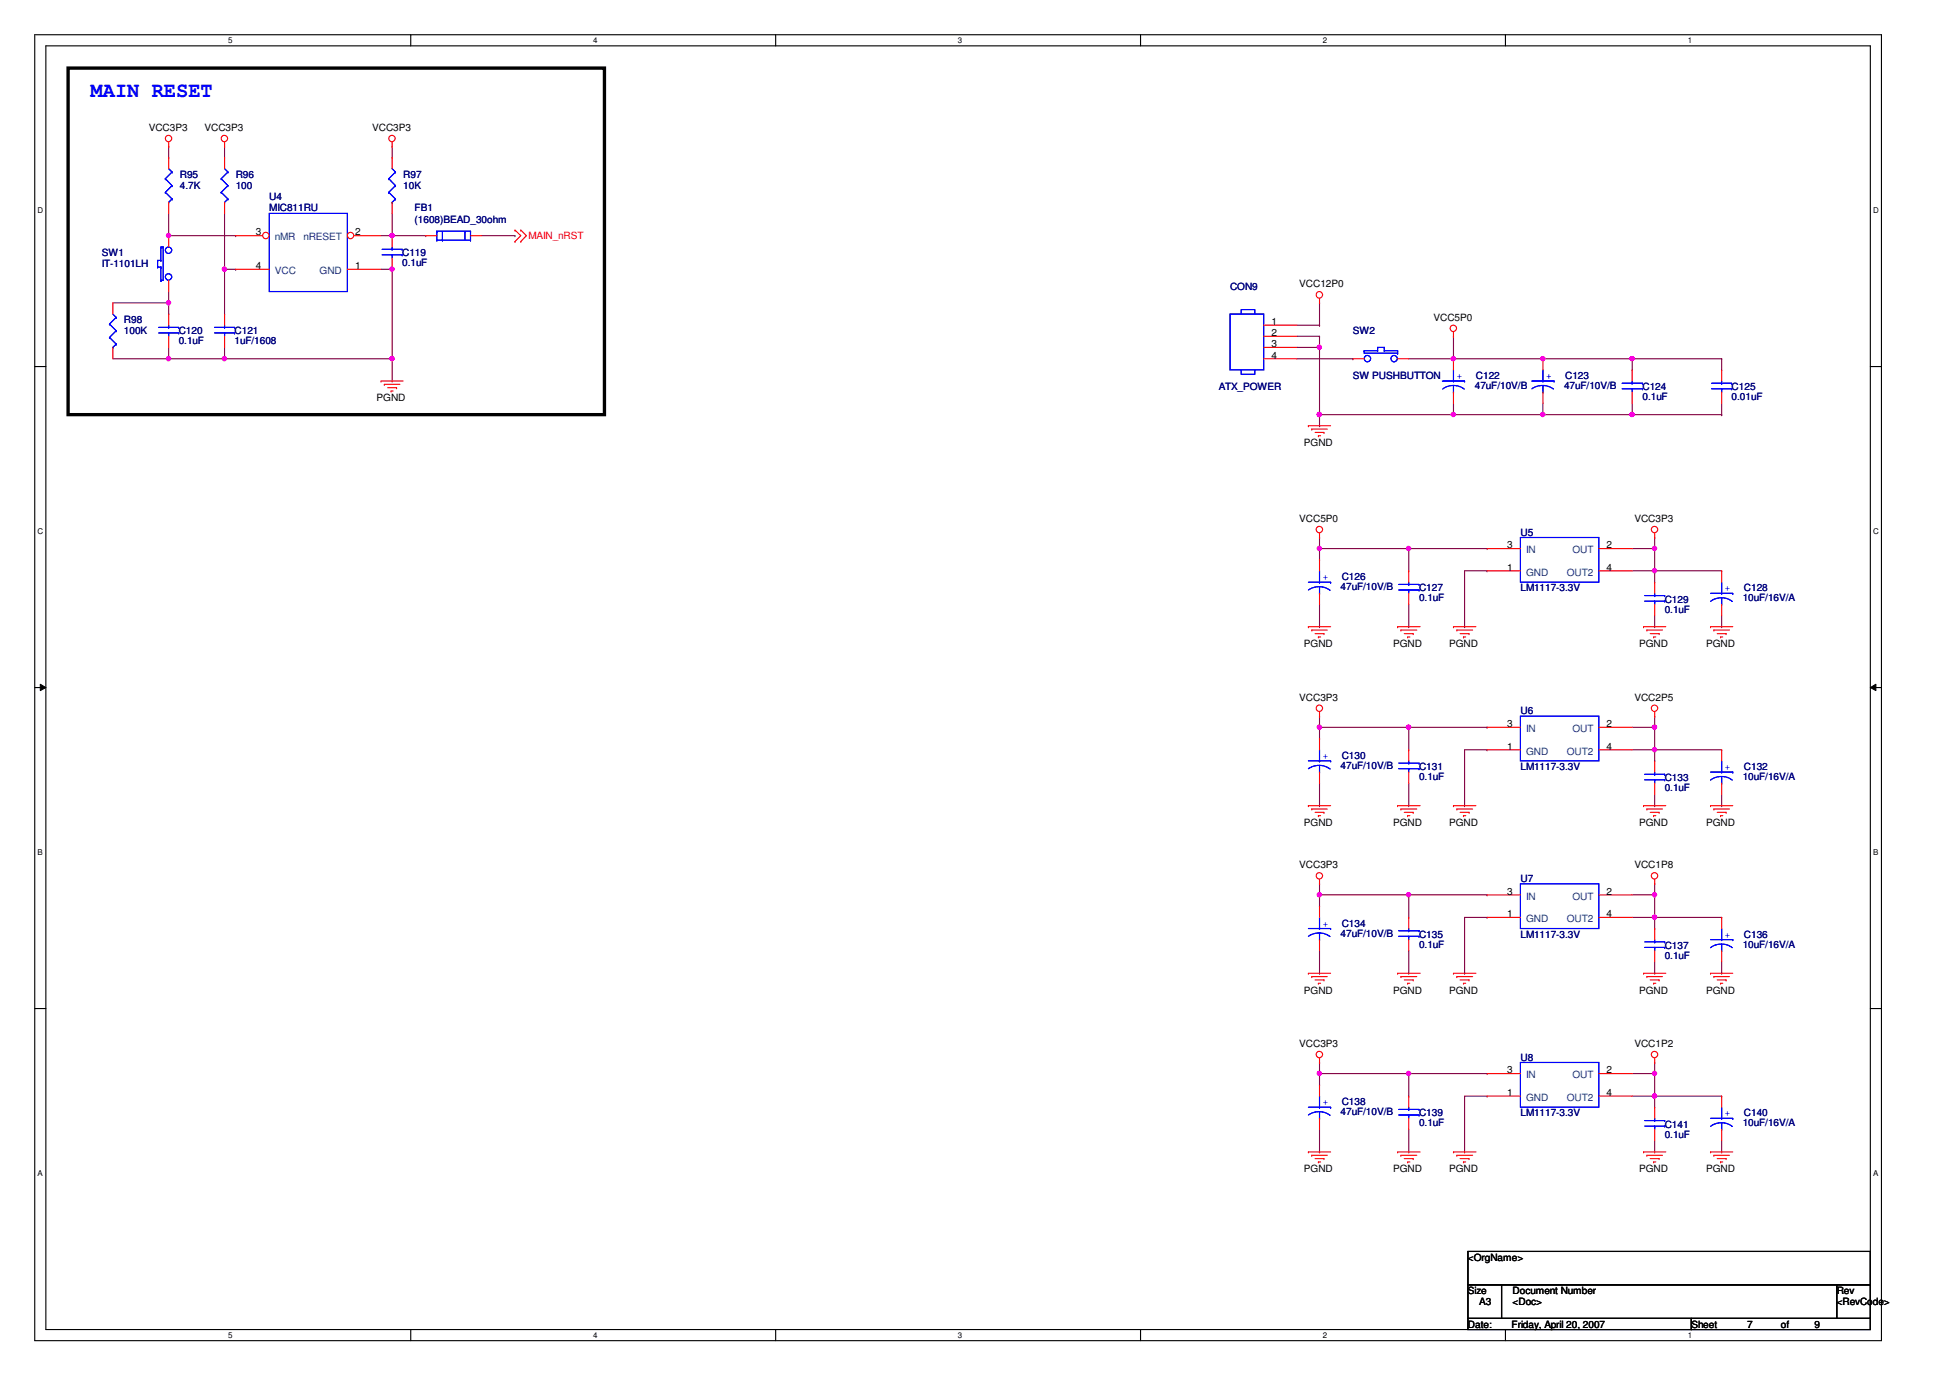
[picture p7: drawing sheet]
<svg xmlns="http://www.w3.org/2000/svg" width="297mm" height="210mm" viewBox="0 0 297 210" stroke-linecap="round" stroke-linejoin="round" font-family="sans-serif">
<path d="M5.3 5.3h281.3v198.9h-281.3zM7 7h277.9v195.5h-277.9z" fill="none" stroke="#000" stroke-width=".17"/>
<g fill="#fff">
<path d="M34.8 5.5h.6v1.3h-.6z"/>
<path d="M34.8 202.7h.6v1.3h-.6z"/>
</g>
<path d="M62.6 5.3v1.7M62.6 202.5v1.7" fill="none" stroke="#000" stroke-width=".17"/>
<g fill="#fff">
<path d="M90.3 5.5h.7v1.3h-.7z"/>
<path d="M90.3 202.7h.7v1.3h-.7z"/>
</g>
<path d="M118.2 5.3v1.7M118.2 202.5v1.7" fill="none" stroke="#000" stroke-width=".17"/>
<g fill="#fff">
<path d="M145.9 5.5h.7v1.3h-.7z"/>
<path d="M145.9 202.7h.7v1.3h-.7z"/>
</g>
<path d="M173.7 5.3v1.7M173.7 202.5v1.7" fill="none" stroke="#000" stroke-width=".17"/>
<g fill="#fff">
<path d="M201.5 5.5h.6v1.3h-.6z"/>
<path d="M201.5 202.7h.6v1.3h-.6z"/>
</g>
<path d="M229.3 5.3v1.7M229.3 202.5v1.7" fill="none" stroke="#000" stroke-width=".17"/>
<g fill="#fff">
<path d="M257.1 5.5h.6v1.3h-.6z"/>
<path d="M257.1 202.7h.6v1.3h-.6z"/>
<path d="M5.7 31.4h.8v1.4h-.8z"/>
<path d="M285.3 31.4h.8v1.4h-.8z"/>
<path d="M5.7 80.3h.8v1.3h-.8z"/>
<path d="M285.3 80.3h.8v1.3h-.8z"/>
</g>
<path d="M5.3 55.8h1.7M284.9 55.8h1.7" fill="none" stroke="#000" stroke-width=".17"/>
<g fill="#fff">
<path d="M5.7 129.2h.8v1.3h-.8z"/>
<path d="M285.3 129.2h.8v1.3h-.8z"/>
</g>
<path d="M5.3 104.7h1.7M284.9 104.7h1.7" fill="none" stroke="#000" stroke-width=".17"/>
<path d="M6.1 104.2l.9 .5-.9 .5zM284.9 104.7l.9-.5v1z" fill="#000"/>
<path d="M6.1 104.2l.9 .5-.9 .5zM284.9 104.7l.9-.5v1z" fill="none" stroke="#000" stroke-width=".15"/>
<g fill="#fff">
<path d="M5.7 178.1h.8v1.3h-.8z"/>
<path d="M285.3 178.1h.8v1.3h-.8z"/>
</g>
<path d="M5.3 153.6h1.7M284.9 153.6h1.7" fill="none" stroke="#000" stroke-width=".17"/>
<path d="M25.7 35.9h10.2M35.9 35.9h.1" fill="none" stroke="#800040" stroke-width=".17"/>
<circle cx="25.7" cy="35.9" r=".32" fill="#f0f"/>
<circle cx="25.7" cy="35.9" r=".32" fill="none" stroke="#f0f" stroke-width=".17"/>
<g fill="none" stroke="#800040" stroke-width=".17">
<path d="M25.7 35.9h.1M25.7 32.5v3.4M34.2 24h.1M34.2 22.3v1.7M34.2 32.5v8.5M25.7 47.8h.1M25.7 54.7h.1M25.7 46.1v1.7M25.7 52.9v1.8M34.2 41h.1M34.2 41h1.7M35.9 41h.1"/>
<path d="M58 41h1.7M59.7 41h.1"/>
</g>
<circle cx="34.2" cy="41" r=".32" fill="#f0f"/>
<circle cx="34.2" cy="41" r=".32" fill="none" stroke="#f0f" stroke-width=".17"/>
<path d="M58 35.9h1.7M59.7 35.9h.1M59.7 32.5v3.4M73.4 35.9h5M78.4 35.9h.1" fill="none" stroke="#800040" stroke-width=".17"/>
<circle cx="59.7" cy="35.9" r=".32" fill="#f0f"/>
<circle cx="59.7" cy="35.9" r=".32" fill="none" stroke="#f0f" stroke-width=".17"/>
<path d="M25.7 46.1h.1M25.7 44.4v1.7" fill="none" stroke="#800040" stroke-width=".17"/>
<circle cx="25.7" cy="46.1" r=".32" fill="#f0f"/>
<circle cx="25.7" cy="46.1" r=".32" fill="none" stroke="#f0f" stroke-width=".17"/>
<g fill="none" stroke="#800040" stroke-width=".17">
<path d="M25.7 24h.1M25.7 22.3v1.7M59.7 24h.1M59.7 22.3v1.7M59.7 35.9h5.2M64.9 35.9h.1M17.2 46.1h8.5M25.7 46.1h.1M34.2 47.8h.1M34.2 41v6.8M59.7 58h.1M59.7 54.7v3.3"/>
<path d="M201 83.6h.1M201 81.9v1.7M201 83.6h13.6M214.6 87h.1M214.6 83.6h.1M214.6 83.6v3.4M223.1 87h3.4M226.5 87h.1"/>
</g>
<circle cx="201" cy="83.5" r=".32" fill="#f0f"/>
<circle cx="201" cy="83.5" r=".32" fill="none" stroke="#f0f" stroke-width=".17"/>
<circle cx="214.6" cy="83.5" r=".32" fill="#f0f"/>
<circle cx="214.6" cy="83.5" r=".32" fill="none" stroke="#f0f" stroke-width=".17"/>
<path d="M201 95.5h.1M201 92.1v3.4M214.6 95.5h.1M214.6 92.1v3.4M214.6 83.6h11.9M226.5 83.6h.1M248.6 83.6h3.5M248.6 87h3.5M252.1 87h.1M252.1 83.6h.1M252.1 81.9v5.1" fill="none" stroke="#800040" stroke-width=".17"/>
<circle cx="252" cy="83.5" r=".32" fill="#f0f"/>
<circle cx="252" cy="83.5" r=".32" fill="none" stroke="#f0f" stroke-width=".17"/>
<circle cx="252" cy="86.9" r=".32" fill="#f0f"/>
<circle cx="252" cy="86.9" r=".32" fill="none" stroke="#f0f" stroke-width=".17"/>
<g fill="none" stroke="#800040" stroke-width=".17">
<path d="M201 85.3h.1M201 83.6v1.7M252.1 95.5h.1M252.1 88.7h.1M252.1 93.8v1.7M262.3 87h.1M262.3 95.5h.1M262.3 87h-10.2v1.7M262.3 93.8v1.7M201 119.3v3.4M201 110.8h13.6M214.6 114.2h.1"/>
<path d="M214.6 110.8h.1M214.6 110.8v3.4M201 122.7h.1M262.3 122.7h.1M262.3 121v1.7"/>
</g>
<circle cx="201" cy="110.8" r=".32" fill="#f0f"/>
<circle cx="201" cy="110.8" r=".32" fill="none" stroke="#f0f" stroke-width=".17"/>
<circle cx="214.6" cy="110.8" r=".32" fill="#f0f"/>
<circle cx="214.6" cy="110.8" r=".32" fill="none" stroke="#f0f" stroke-width=".17"/>
<path d="M252.1 114.2h.1M252.1 110.8v3.4" fill="none" stroke="#800040" stroke-width=".17"/>
<circle cx="252" cy="110.8" r=".32" fill="#f0f"/>
<circle cx="252" cy="110.8" r=".32" fill="none" stroke="#f0f" stroke-width=".17"/>
<circle cx="252" cy="114.2" r=".32" fill="#f0f"/>
<circle cx="252" cy="114.2" r=".32" fill="none" stroke="#f0f" stroke-width=".17"/>
<g fill="none" stroke="#800040" stroke-width=".17">
<path d="M201 112.5h.1M201 110.8h.1M201 109.1v3.4M214.6 110.8h11.9M214.6 119.3v3.4M223.1 114.2v8.5M226.5 110.8h.1M248.6 110.8h3.5M248.6 114.2h13.7M252.1 115.9h.1M252.1 110.8h.1M252.1 114.2h.1"/>
<path d="M252.1 109.1v1.7M252.1 114.2v1.7M262.3 114.2h.1M201 136.3h.1M201 134.6v1.7M201 136.3h13.6M214.6 122.7h.1M214.6 136.3h.1M223.1 122.7h.1M248.6 139.7h13.7M252.1 122.7h.1M252.1 139.7h.1"/>
<path d="M252.1 121v1.7M252.1 139.7v1.7M262.3 139.7h.1M201 148.3h.1M201 144.8v3.5M214.6 148.3h.1M214.6 144.8v3.5M252.1 141.4h.1"/>
</g>
<circle cx="201" cy="136.3" r=".32" fill="#f0f"/>
<circle cx="201" cy="136.3" r=".32" fill="none" stroke="#f0f" stroke-width=".17"/>
<circle cx="214.6" cy="136.3" r=".32" fill="#f0f"/>
<circle cx="214.6" cy="136.3" r=".32" fill="none" stroke="#f0f" stroke-width=".17"/>
<path d="M201 138h.1M201 136.3v1.7M223.1 139.7v8.6M252.1 139.7h.1M252.1 136.3v3.4M223.1 148.3h.1M262.3 148.3h.1M262.3 146.5v1.8" fill="none" stroke="#800040" stroke-width=".17"/>
<circle cx="252" cy="136.3" r=".32" fill="#f0f"/>
<circle cx="252" cy="136.3" r=".32" fill="none" stroke="#f0f" stroke-width=".17"/>
<circle cx="252" cy="139.7" r=".32" fill="#f0f"/>
<circle cx="252" cy="139.7" r=".32" fill="none" stroke="#f0f" stroke-width=".17"/>
<g fill="none" stroke="#800040" stroke-width=".17">
<path d="M214.6 139.7h.1M226.5 136.3h.1M226.5 136.3h-11.9v3.4M248.6 136.3h3.5M252.1 136.3h.1M252.1 134.6v1.7M252.1 148.3h.1M252.1 146.5v1.8M201 175.5h.1M201 163.5h25.5M201 172v3.5M214.6 175.5h.1"/>
<path d="M214.6 163.5h.1M214.6 172v3.5M226.5 163.5h.1M248.6 163.5h3.5M252.1 163.5h.1M252.1 175.5h.1M252.1 173.8v1.7"/>
</g>
<circle cx="201" cy="163.5" r=".32" fill="#f0f"/>
<circle cx="201" cy="163.5" r=".32" fill="none" stroke="#f0f" stroke-width=".17"/>
<circle cx="214.6" cy="163.5" r=".32" fill="#f0f"/>
<circle cx="214.6" cy="163.5" r=".32" fill="none" stroke="#f0f" stroke-width=".17"/>
<g fill="none" stroke="#800040" stroke-width=".17">
<path d="M201 163.5h.1M201 165.3h.1M201 161.8v3.5M214.6 167h.1M214.6 163.5v3.5M223.1 167h3.4M226.5 167h.1M248.6 167h13.7M252.1 168.7h.1M252.1 167h.1M252.1 163.5h.1M252.1 161.8v6.9"/>
<path d="M262.3 167h.1M262.3 175.5h.1M262.3 173.8v1.7"/>
</g>
<circle cx="252" cy="163.5" r=".32" fill="#f0f"/>
<circle cx="252" cy="163.5" r=".32" fill="none" stroke="#f0f" stroke-width=".17"/>
<circle cx="252" cy="166.9" r=".32" fill="#f0f"/>
<circle cx="252" cy="166.9" r=".32" fill="none" stroke="#f0f" stroke-width=".17"/>
<path d="M201 52.9h.1M201 51.2v1.7" fill="none" stroke="#800040" stroke-width=".17"/>
<circle cx="201" cy="52.9" r=".32" fill="#f0f"/>
<circle cx="201" cy="52.9" r=".32" fill="none" stroke="#f0f" stroke-width=".17"/>
<path d="M25.7 54.7h8.5M34.2 54.7h.1M197.6 49.5h3.4M197.6 51.2h3.4M201 49.5h.1M201 51.2h.1M201 46.1v3.4M221.4 54.7h.1M221.4 51.2v3.5" fill="none" stroke="#800040" stroke-width=".17"/>
<circle cx="34.2" cy="54.6" r=".32" fill="#f0f"/>
<circle cx="34.2" cy="54.6" r=".32" fill="none" stroke="#f0f" stroke-width=".17"/>
<path d="M201 52.9v10.3M201 63.2h.1" fill="none" stroke="#800040" stroke-width=".17"/>
<circle cx="201" cy="63.1" r=".32" fill="#f0f"/>
<circle cx="201" cy="63.1" r=".32" fill="none" stroke="#f0f" stroke-width=".17"/>
<g fill="none" stroke="#800040" stroke-width=".17">
<path d="M17.2 54.7h8.5M25.7 54.7h.1M34.2 54.7h.1M34.2 52.9v1.8M34.2 54.7h25.5M59.7 54.7h.1M197.6 52.9h3.4M201 52.9h.1M223.1 95.5h.1M223.1 87v8.5M223.1 114.2h3.4M226.5 114.2h.1"/>
<path d="M223.1 139.7h3.4M226.5 139.7h.1"/>
</g>
<circle cx="25.7" cy="54.6" r=".32" fill="#f0f"/>
<circle cx="25.7" cy="54.6" r=".32" fill="none" stroke="#f0f" stroke-width=".17"/>
<path d="M59.7 54.7h.1M59.7 41v13.7M223.1 175.5h.1M223.1 167v8.5" fill="none" stroke="#800040" stroke-width=".17"/>
<circle cx="59.7" cy="41" r=".32" fill="#f0f"/>
<circle cx="59.7" cy="41" r=".32" fill="none" stroke="#f0f" stroke-width=".17"/>
<circle cx="59.7" cy="54.6" r=".32" fill="#f0f"/>
<circle cx="59.7" cy="54.6" r=".32" fill="none" stroke="#f0f" stroke-width=".17"/>
<path d="M197.6 54.7h8.5M206.1 54.7h.1M262.3 56.3h.1M262.3 54.7v1.6M221.4 63.2h.1M221.4 61.4v1.8M235 63.2h13.6M248.6 63.2h.1M248.6 61.4v1.8" fill="none" stroke="#800040" stroke-width=".17"/>
<circle cx="248.6" cy="63.1" r=".32" fill="#f0f"/>
<circle cx="248.6" cy="63.1" r=".32" fill="none" stroke="#f0f" stroke-width=".17"/>
<path d="M248.6 56.3h.1M248.6 54.7v1.6M201 63.2h20.4M221.4 63.2h.1M235 63.2h.1M235 61.4v1.8M248.6 63.2h13.7M262.3 63.2h.1M262.3 61.4v1.8" fill="none" stroke="#800040" stroke-width=".17"/>
<circle cx="201" cy="63.1" r=".32" fill="#f0f"/>
<circle cx="201" cy="63.1" r=".32" fill="none" stroke="#f0f" stroke-width=".17"/>
<circle cx="221.4" cy="63.1" r=".32" fill="#f0f"/>
<circle cx="221.4" cy="63.1" r=".32" fill="none" stroke="#f0f" stroke-width=".17"/>
<path d="M214.6 54.7h6.8M221.4 54.7h.1" fill="none" stroke="#800040" stroke-width=".17"/>
<circle cx="221.4" cy="54.6" r=".32" fill="#f0f"/>
<circle cx="221.4" cy="54.6" r=".32" fill="none" stroke="#f0f" stroke-width=".17"/>
<path d="M235 54.7h27.3M248.6 54.7h.1M262.3 54.7h.1" fill="none" stroke="#800040" stroke-width=".17"/>
<circle cx="248.6" cy="54.6" r=".32" fill="#f0f"/>
<circle cx="248.6" cy="54.6" r=".32" fill="none" stroke="#f0f" stroke-width=".17"/>
<path d="M201 64.9h.1M201 63.2v1.7M221.4 63.2h13.6M235 63.2h.1" fill="none" stroke="#800040" stroke-width=".17"/>
<circle cx="235" cy="63.1" r=".32" fill="#f0f"/>
<circle cx="235" cy="63.1" r=".32" fill="none" stroke="#f0f" stroke-width=".17"/>
<path d="M221.4 54.7h13.6M235 54.7h.1" fill="none" stroke="#800040" stroke-width=".17"/>
<circle cx="235" cy="54.6" r=".32" fill="#f0f"/>
<circle cx="235" cy="54.6" r=".32" fill="none" stroke="#f0f" stroke-width=".17"/>
<g fill="none" stroke="#f00" stroke-width=".17">
<path d="M25.7 22.3h.1M25.7 21.6v.7M25.7 24v1.7M25.7 30.8v1.7M25.7 35.9v1.7M34.2 22.3h.1M34.2 21.6v.7M59.7 22.3h.1M59.7 21.6v.7M59.7 24v1.7M59.7 30.8v1.7M64.9 35.9h1.6"/>
<path d="M71.7 35.9h1.7M78.4 35.1h.1M78.4 36.8h.1M78.4 35.1l.9 .8-.9 .9M79.3 35.1h.1M79.3 36.8h.1M79.3 35.1l.9 .8-.9 .9M17.2 46.1v1.7M17.2 52.9v1.8M25.7 42.7v1.7M25.7 47.8v1.7M25.7 51.2v1.7"/>
<path d="M34.2 47.8v1.7M34.2 51.2v1.7M58 58h.1M58 58h3.4M58.5 58.5h.1M58.5 58.5h2.4M59.1 59.1h1.3M59.6 59.6h.1M59.6 59.6h.3M60.4 59.1h.1M201 46.1h.1M201 45.5v.6"/>
<path d="M206.1 54.7h1.7M212.9 54.7h1.7M221.4 51.2h.1M221.4 50.5v.7M221.4 54.7v1.6M221.4 59.7v1.7M248.6 56.3v1.7M248.6 59.7v1.7M262.3 56.3v1.7M262.3 59.7v1.7M199.3 64.9h.1M199.3 64.9h3.4"/>
<path d="M199.8 65.4h.1M199.8 65.4h2.4M200.3 65.9h1.4M200.8 66.4h.1M200.8 66.4h.4M201.7 65.9h.1M199.3 95.5h.1M199.3 95.5h3.4M199.8 96h.1M199.8 96h2.4M200.3 96.5h1.4M200.8 97h.1"/>
<path d="M200.8 97h.4M201 81.9h.1M201 81.2v.7M201.7 96.5h.1M212.9 95.5h.1M212.9 95.5h3.4M213.4 96h.1M213.4 96h2.4M213.9 96.5h1.4M214.4 97h.1M214.4 97h.4M214.6 87v1.7"/>
<path d="M214.6 90.4v1.7M215.3 96.5h.1M221.4 95.5h.1M221.4 95.5h3.4M221.9 96h.1M221.9 96h2.4M222.4 96.5h1.4M222.9 97h.1M222.9 97h.4M223.8 96.5h.1M226.5 87h5.1M226.5 83.6h5.1"/>
<path d="M243.5 87h5.1M243.5 83.6h5.1M250.4 95.5h.1M250.4 95.5h3.3M250.9 96h.1M250.9 96h2.3M251.4 96.5h1.3M251.9 97h.1M251.9 97h.3M252.1 81.9h.1M252.1 81.2v.7M252.7 96.5h.1"/>
<path d="M260.6 95.5h.1M260.6 95.5h3.3M261.1 96h.1M261.1 96h2.3M261.6 96.5h1.3M262.1 97h.1M262.1 97h.3M262.9 96.5h.1M201 109.1h.1M201 108.4v.7M214.6 114.2v1.7M214.6 117.6v1.7"/>
<path d="M226.5 114.2h5.1M226.5 110.8h5.1M243.5 114.2h5.1M243.5 110.8h5.1M252.1 109.1h.1M252.1 108.4v.7M252.1 115.9v1.7M252.1 119.3v1.7M262.3 114.2v1.7M262.3 119.3v1.7M199.3 122.7h.1M199.3 122.7h3.4"/>
<path d="M199.8 123.2h.1M199.8 123.2h2.4M200.3 123.7h1.4M200.8 124.2h.1M200.8 124.2h.4M201 134.6h.1M201 133.9v.7M201 138v1.7M201.7 123.7h.1M212.9 122.7h.1M212.9 122.7h3.4M213.4 123.2h.1"/>
<path d="M213.4 123.2h2.4M213.9 123.7h1.4M214.4 124.2h.1M214.4 124.2h.4M215.3 123.7h.1M221.4 122.7h.1M221.4 122.7h3.4M221.9 123.2h.1M221.9 123.2h2.4M222.4 123.7h1.4M222.9 124.2h.1M222.9 124.2h.4"/>
<path d="M223.8 123.7h.1M226.5 139.7h5.1M226.5 136.3h5.1M243.5 139.7h5.1M243.5 136.3h5.1M250.4 122.7h.1M250.4 122.7h3.3M250.9 123.2h.1M250.9 123.2h2.3M251.4 123.7h1.3M251.9 124.2h.1M251.9 124.2h.3"/>
<path d="M252.1 134.6h.1M252.1 133.9v.7M252.7 123.7h.1M260.6 122.7h.1M260.6 122.7h3.3M261.1 123.2h.1M261.1 123.2h2.3M261.6 123.7h1.3M262.1 124.2h.1M262.1 124.2h.3M262.3 139.7v1.7M262.9 123.7h.1"/>
<path d="M199.3 148.3h.1M199.3 148.3h3.4M199.8 148.8h.1M199.8 148.8h2.4M200.3 149.3h1.4M200.8 149.8h.1M200.8 149.8h.4M201 143.1v1.7M201.7 149.3h.1M212.9 148.3h.1M212.9 148.3h3.4M213.4 148.8h.1"/>
<path d="M213.4 148.8h2.4M213.9 149.3h1.4M214.4 149.8h.1M214.4 149.8h.4M215.3 149.3h.1M221.4 148.3h.1M221.4 148.3h3.4M221.9 148.8h.1M221.9 148.8h2.4M222.4 149.3h1.4M222.9 149.8h.1M222.9 149.8h.4"/>
<path d="M223.8 149.3h.1M250.4 148.3h.1M250.4 148.3h3.3M250.9 148.8h.1M250.9 148.8h2.3M251.4 149.3h1.3M251.9 149.8h.1M251.9 149.8h.3M252.1 141.4v1.7M252.1 144.8v1.7M252.7 149.3h.1M260.6 148.3h.1"/>
<path d="M260.6 148.3h3.3M261.1 148.8h.1M261.1 148.8h2.3M261.6 149.3h1.3M262.1 149.8h.1M262.1 149.8h.3M262.3 144.8v1.7M262.9 149.3h.1M199.3 175.5h.1M199.3 175.5h3.4M199.8 176h.1M199.8 176h2.4"/>
<path d="M200.3 176.5h1.4M200.8 177h.1M200.8 177h.4M201 161.8h.1M201 161.2v.6M201 165.3v1.7M201 170.3v1.7M201.7 176.5h.1M212.9 175.5h.1M212.9 175.5h3.4M213.4 176h.1M213.4 176h2.4"/>
<path d="M213.9 176.5h1.4M214.4 177h.1M214.4 177h.4M215.3 176.5h.1M221.4 175.5h.1M221.4 175.5h3.4M221.9 176h.1M221.9 176h2.4M222.4 176.5h1.4M222.9 177h.1M222.9 177h.4M223.8 176.5h.1"/>
<path d="M226.5 167h5.1M226.5 163.5h5.1M243.5 167h5.1M243.5 163.5h5.1M250.4 175.5h.1M250.4 175.5h3.3M250.9 176h.1M250.9 176h2.3M251.4 176.5h1.3M251.9 177h.1M251.9 177h.3M252.1 161.8h.1"/>
<path d="M252.1 161.2v.6M252.1 168.7v1.6M252.1 172v1.8M252.7 176.5h.1M260.6 175.5h.1M260.6 175.5h3.3M261.1 176h.1M261.1 176h2.3M261.6 176.5h1.3M262.1 177h.1M262.1 177h.3M262.3 167v1.7"/>
<path d="M262.3 172v1.8M262.9 176.5h.1"/>
<circle cx="25.7" cy="21.1" r=".49"/>
<circle cx="34.2" cy="21.1" r=".49"/>
<circle cx="59.7" cy="21.1" r=".49"/>
<circle cx="201" cy="44.9" r=".5"/>
<circle cx="221.4" cy="50" r=".49"/>
<circle cx="201" cy="80.7" r=".49"/>
<circle cx="252" cy="80.7" r=".49"/>
<circle cx="201" cy="107.9" r=".49"/>
<circle cx="252" cy="107.9" r=".49"/>
<circle cx="201" cy="133.4" r=".49"/>
<circle cx="252" cy="133.4" r=".49"/>
<circle cx="201" cy="160.6" r=".49"/>
<circle cx="252" cy="160.6" r=".49"/>
</g>
<path d="M223.6 190.6h61.3v5.1h-61.3zM223.6 195.7h5.1v5.1h-5.1zM228.7 195.7h51.1v5.1h-51.1zM279.8 195.7h5.1v5.1h-5.1zM223.6 200.8h34v1.7h-34zM257.6 200.8h27.3v1.7h-27.3z" fill="none" stroke="#000" stroke-width=".17"/>
<path d="M10.4 10.4h81.7v52.8h-81.7z" fill="none" stroke="#000" stroke-width=".51"/>
<g fill="none" stroke="#00f" stroke-width=".17">
<path d="M24 39.7h.1M24 39.7h.5M24 39.7v1M24.5 37.6h.1M24.5 39.7h.1M24.5 37.6h.4M24.5 37.6v2.1M24.9 37.6h.1M24.9 37.6v5.1h-.4M25.2 27.2h.1M25.2 29.3h.1M25.2 27.2l1 1.1"/>
<path d="M25.2 29.3l1 1M25.7 30.8h.1M25.7 25.7l.5 .5M26.2 26.2h.1M26.2 28.3h.1M26.2 30.3h.1M26.2 26.2l-1 1M26.2 28.3l-1 1M26.2 30.3l-.5 .5M41 32.5h11.9v11.9h-11.9zM59.2 27.2h.1M59.2 29.3h.1"/>
<path d="M59.2 27.2l1 1.1M59.2 29.3l1 1M59.7 30.8h.1M59.7 25.7l.5 .5M60.2 26.2h.1M60.2 28.3h.1M60.2 30.3h.1M60.2 26.2l-1 1M60.2 28.3l-1 1M60.2 30.3l-.5 .5M66.5 36.6h.1M66.5 35.2h.1"/>
<path d="M66.5 35.2h5.2M66.5 36.6h5.2M66.5 35.2v1.4M67.4 36.6h.1M67.4 35.2v1.4M70.8 35.2h.1M70.8 35.2v1.4M71.7 35.2h.1M71.7 36.6h.1M71.7 35.2v1.4M16.7 49.4h.1M16.7 51.4h.1"/>
<path d="M16.7 49.4l1 1M16.7 51.4l1 1M17.2 52.9h.1M17.2 47.8l.5 .5M17.7 48.3h.1M17.7 50.4h.1M17.7 52.4h.1M17.7 48.3l-1 1.1M17.7 50.4l-1 1M17.7 52.4l-.5 .5M24 40.7h.1M24 40.7h.5"/>
<path d="M24.2 50.7h3M24.2 49.9h3M24.5 40.7h.1M24.5 42.7h.1M24.5 40.7v2M25.7 49.9h.1M25.7 50.7h.1M25.7 49.5v.4M25.7 50.7v.5M27.2 50.7h.1M27.2 49.9h.1M32.7 50.7h3"/>
<path d="M32.7 49.9h3M34.2 49.9h.1M34.2 50.7h.1M34.2 49.5v.4M34.2 50.7v.5M35.7 50.7h.1M35.7 49.9h.1M207.8 53.4h.1M207.8 53.4v.4h5.1M207.8 53.4h2M209.8 52.9h.1M209.8 53.4h.1"/>
<path d="M209.8 52.9h1.1M209.8 52.9v.5M210.9 53.4h.1M210.9 52.9h.1M210.9 53.4h2M210.9 52.9v.5M212.9 53.8h.1M212.9 53.4h.1M212.9 53.4v.4M219.7 58h3.4M221.4 59.7h.1M221.4 58h.1"/>
<path d="M221.4 58.7l1 .2 .7 .4M221.4 58.7l-1 .2-.6 .4M221.4 56.3v1.7M221.4 58.7v1M223.1 58h.1M247.1 59.2h3.1M247.1 58.4h3.1M248.6 58.4h.1M248.6 59.2h.1M248.6 58v.4M248.6 59.2v.5M250.2 59.2h.1"/>
<path d="M250.2 58.4h.1M260.7 59.2h3.1M260.7 58.4h3.1M262.3 58.4h.1M262.3 59.2h.1M262.3 58v.4M262.3 59.2v.5M263.8 59.2h.1M263.8 58.4h.1M213.1 89.9h3.1M213.1 89h3.1M214.6 89h.1"/>
<path d="M214.6 89.9h.1M214.6 88.7v.3M214.6 89.9v.5M216.2 89.9h.1M216.2 89h.1M231.6 81.9h11.9v6.8h-11.9zM213.1 117.1h3.1M213.1 116.2h3.1M214.6 116.2h.1M214.6 117.1h.1M214.6 115.9v.3M214.6 117.1v.5"/>
<path d="M216.2 117.1h.1M216.2 116.2h.1M231.6 109.1h11.9v6.8h-11.9zM250.5 118.8h3.1M250.5 117.9h3.1M252.1 117.9h.1M252.1 118.8h.1M252.1 117.6v.3M252.1 118.8v.5M253.6 118.8h.1M253.6 117.9h.1M260.6 117.6h3.3"/>
<path d="M262.3 119.3h.1M262.3 117.6h.1M262.3 118.3a2.47 2.47 0 0 1 1.6 .5M262.3 118.3l-1.1 .2-.6 .3M262.3 115.9v1.7M262.3 118.3v1M263.9 117.6h.1M201 139.7v1.7M231.6 134.6h11.9v6.8h-11.9zM199.3 141.4h3.4M201 143.1h.1M201 141.4h.1"/>
<path d="M201 142.1a2.73 2.73 0 0 1 1.6 .6M201 142.1l-.7 .1-1 .4M201 142.1v1M202.7 141.4h.1M250.5 144.3h3.1M250.5 143.5h3.1M252.1 143.5h.1M252.1 144.3h.1M252.1 143.1v.4M252.1 144.3v.5M253.6 144.3h.1M253.6 143.5h.1"/>
<path d="M260.6 143.1h3.3M262.3 144.8h.1M262.3 143.1h.1M262.3 143.8a2.47 2.47 0 0 1 1.6 .6M262.3 143.8l-1.1 .2-.6 .4M262.3 141.4v1.7M262.3 143.8v1M263.9 143.1h.1M199.3 168.7h3.4M201 170.3h.1M201 168.7h.1M201 169.3a2.73 2.73 0 0 1 1.6 .6"/>
<path d="M201 169.3l-.7 .1-1 .4M201 167v1.7M201 169.3v1M202.7 168.7h.1M231.6 161.8h11.9v6.9h-11.9zM250.5 171.5h3.1M250.5 170.7h3.1M252.1 170.7h.1M252.1 171.5h.1M252.1 170.3v.4M252.1 171.5v.5M253.6 171.5h.1"/>
<path d="M253.6 170.7h.1M260.6 170.3h3.3M262.3 172h.1M262.3 170.3h.1M262.3 171a2.47 2.47 0 0 1 1.6 .6M262.3 171l-1.1 .2-.6 .4M262.3 168.7v1.6M262.3 171v1M263.9 170.3h.1"/>
<circle cx="25.7" cy="38.1" r=".49"/>
<circle cx="25.7" cy="42.2" r=".49"/>
<circle cx="208.3" cy="54.6" r=".49"/>
<circle cx="212.4" cy="54.6" r=".49"/>
</g>
<circle cx="40.5" cy="35.9" r=".49" fill="#fff"/>
<g fill="none" stroke="#f00" stroke-width=".17">
<path d="M35.9 35.9h4.1"/>
<circle cx="40.5" cy="35.9" r=".49"/>
</g>
<circle cx="53.4" cy="35.9" r=".49" fill="#fff"/>
<g fill="none" stroke="#f00" stroke-width=".17">
<path d="M34.2 24v1.7M34.2 30.8v1.7M53.9 35.9h4.1M59.7 35.9v1.7M59.7 39.3v1.7M35.9 41h5.1M52.9 41h5.1M192.5 49.5h5.1M192.5 51.2h5.1M192.5 52.9h5.1M192.5 54.7h5.1M235 54.7v1.6"/>
<path d="M235 59.7v1.7M201 85.3v1.7M201 90.4v1.7M252.1 88.7v1.7M252.1 92.1v1.7M262.3 87v1.7M262.3 92.1v1.7M201 112.5v1.7M201 117.6v1.7M214.6 139.7v1.7M214.6 143.1v1.7M214.6 167v1.7"/>
<path d="M214.6 170.3v1.7"/>
<circle cx="53.4" cy="35.9" r=".49"/>
</g>
<g fill="none" stroke="#00f" stroke-width=".17">
<path d="M33.7 27.2h.1M33.7 29.3h.1M33.7 27.2l1 1.1M33.7 29.3l1 1M34.2 30.8h.1M34.2 25.7l.5 .5M34.7 26.2h.1M34.7 28.3h.1M34.7 30.3h.1M34.7 26.2l-1 1M34.7 28.3l-1 1M34.7 30.3l-.5 .5"/>
<path d="M58.2 38.8h3.1M58.2 38h3.1M59.7 38h.1M59.7 38.8h.1M59.7 37.6v.4M59.7 38.8v.5M61.3 38.8h.1M61.3 38h.1M187.4 47.8h5.1v8.5h-5.1zM189.1 56.3v.7h2v-.7M189.1 47.8v-.6h2v.6M233.3 58h3.4"/>
<path d="M235 59.7h.1M235 58h.1M235 58.7a2.73 2.73 0 0 1 1.6 .6M235 58.7l-.7 .1-1 .4M235 56.3v1.7M235 58.7v1M236.7 58h.1M199.3 88.7h3.4M201 90.4h.1M201 88.7h.1M201 89.4a2.73 2.73 0 0 1 1.6 .5M201 89.4h-.7l-1 .5"/>
<path d="M201 87v1.7M201 89.4v1M202.7 88.7h.1M250.5 91.6h3.1M250.5 90.7h3.1M252.1 90.7h.1M252.1 91.6h.1M252.1 90.4v.3M252.1 91.6v.5M253.6 91.6h.1M253.6 90.7h.1M260.6 90.4h3.3"/>
<path d="M262.3 92.1h.1M262.3 90.4h.1M262.3 91.1a2.47 2.47 0 0 1 1.6 .5M262.3 91.1l-1.1 .2-.6 .3M262.3 88.7v1.7M262.3 91.1v1M263.9 90.4h.1M199.3 115.9h3.4M201 117.6h.1M201 115.9h.1M201 116.6a2.73 2.73 0 0 1 1.6 .5M201 116.6l-.7 .1-1 .4"/>
<path d="M201 114.2v1.7M201 116.6v1M202.7 115.9h.1M213.1 142.6h3.1M213.1 141.8h3.1M214.6 141.8h.1M214.6 142.6h.1M214.6 141.4v.4M214.6 142.6v.5M216.2 142.6h.1M216.2 141.8h.1M213.1 169.8h3.1"/>
<path d="M213.1 169h3.1M214.6 169h.1M214.6 169.8h.1M214.6 168.7v.3M214.6 169.8v.5M216.2 169.8h.1M216.2 169h.1"/>
</g>
<circle cx="25.7" cy="35.9" r=".32" fill="#f0f"/>
<circle cx="25.7" cy="35.9" r=".32" fill="none" stroke="#f0f" stroke-width=".17"/>
<circle cx="34.2" cy="41" r=".32" fill="#f0f"/>
<circle cx="34.2" cy="41" r=".32" fill="none" stroke="#f0f" stroke-width=".17"/>
<circle cx="59.7" cy="35.9" r=".32" fill="#f0f"/>
<circle cx="59.7" cy="35.9" r=".32" fill="none" stroke="#f0f" stroke-width=".17"/>
<circle cx="25.7" cy="46.1" r=".32" fill="#f0f"/>
<circle cx="25.7" cy="46.1" r=".32" fill="none" stroke="#f0f" stroke-width=".17"/>
<circle cx="201" cy="83.5" r=".32" fill="#f0f"/>
<circle cx="201" cy="83.5" r=".32" fill="none" stroke="#f0f" stroke-width=".17"/>
<circle cx="214.6" cy="83.5" r=".32" fill="#f0f"/>
<circle cx="214.6" cy="83.5" r=".32" fill="none" stroke="#f0f" stroke-width=".17"/>
<circle cx="252" cy="83.5" r=".32" fill="#f0f"/>
<circle cx="252" cy="83.5" r=".32" fill="none" stroke="#f0f" stroke-width=".17"/>
<circle cx="252" cy="86.9" r=".32" fill="#f0f"/>
<circle cx="252" cy="86.9" r=".32" fill="none" stroke="#f0f" stroke-width=".17"/>
<circle cx="201" cy="110.8" r=".32" fill="#f0f"/>
<circle cx="201" cy="110.8" r=".32" fill="none" stroke="#f0f" stroke-width=".17"/>
<circle cx="214.6" cy="110.8" r=".32" fill="#f0f"/>
<circle cx="214.6" cy="110.8" r=".32" fill="none" stroke="#f0f" stroke-width=".17"/>
<circle cx="252" cy="110.8" r=".32" fill="#f0f"/>
<circle cx="252" cy="110.8" r=".32" fill="none" stroke="#f0f" stroke-width=".17"/>
<circle cx="252" cy="114.2" r=".32" fill="#f0f"/>
<circle cx="252" cy="114.2" r=".32" fill="none" stroke="#f0f" stroke-width=".17"/>
<circle cx="201" cy="136.3" r=".32" fill="#f0f"/>
<circle cx="201" cy="136.3" r=".32" fill="none" stroke="#f0f" stroke-width=".17"/>
<circle cx="214.6" cy="136.3" r=".32" fill="#f0f"/>
<circle cx="214.6" cy="136.3" r=".32" fill="none" stroke="#f0f" stroke-width=".17"/>
<circle cx="252" cy="136.3" r=".32" fill="#f0f"/>
<circle cx="252" cy="136.3" r=".32" fill="none" stroke="#f0f" stroke-width=".17"/>
<circle cx="252" cy="139.7" r=".32" fill="#f0f"/>
<circle cx="252" cy="139.7" r=".32" fill="none" stroke="#f0f" stroke-width=".17"/>
<circle cx="201" cy="163.5" r=".32" fill="#f0f"/>
<circle cx="201" cy="163.5" r=".32" fill="none" stroke="#f0f" stroke-width=".17"/>
<circle cx="214.6" cy="163.5" r=".32" fill="#f0f"/>
<circle cx="214.6" cy="163.5" r=".32" fill="none" stroke="#f0f" stroke-width=".17"/>
<circle cx="252" cy="163.5" r=".32" fill="#f0f"/>
<circle cx="252" cy="163.5" r=".32" fill="none" stroke="#f0f" stroke-width=".17"/>
<circle cx="252" cy="166.9" r=".32" fill="#f0f"/>
<circle cx="252" cy="166.9" r=".32" fill="none" stroke="#f0f" stroke-width=".17"/>
<circle cx="201" cy="52.9" r=".32" fill="#f0f"/>
<circle cx="201" cy="52.9" r=".32" fill="none" stroke="#f0f" stroke-width=".17"/>
<circle cx="34.2" cy="54.6" r=".32" fill="#f0f"/>
<circle cx="34.2" cy="54.6" r=".32" fill="none" stroke="#f0f" stroke-width=".17"/>
<circle cx="201" cy="63.1" r=".32" fill="#f0f"/>
<circle cx="201" cy="63.1" r=".32" fill="none" stroke="#f0f" stroke-width=".17"/>
<circle cx="25.7" cy="54.6" r=".32" fill="#f0f"/>
<circle cx="25.7" cy="54.6" r=".32" fill="none" stroke="#f0f" stroke-width=".17"/>
<circle cx="59.7" cy="41" r=".32" fill="#f0f"/>
<circle cx="59.7" cy="41" r=".32" fill="none" stroke="#f0f" stroke-width=".17"/>
<circle cx="59.7" cy="54.6" r=".32" fill="#f0f"/>
<circle cx="59.7" cy="54.6" r=".32" fill="none" stroke="#f0f" stroke-width=".17"/>
<circle cx="248.6" cy="63.1" r=".32" fill="#f0f"/>
<circle cx="248.6" cy="63.1" r=".32" fill="none" stroke="#f0f" stroke-width=".17"/>
<circle cx="201" cy="63.1" r=".32" fill="#f0f"/>
<circle cx="201" cy="63.1" r=".32" fill="none" stroke="#f0f" stroke-width=".17"/>
<circle cx="221.4" cy="63.1" r=".32" fill="#f0f"/>
<circle cx="221.4" cy="63.1" r=".32" fill="none" stroke="#f0f" stroke-width=".17"/>
<circle cx="221.4" cy="54.6" r=".32" fill="#f0f"/>
<circle cx="221.4" cy="54.6" r=".32" fill="none" stroke="#f0f" stroke-width=".17"/>
<circle cx="248.6" cy="54.6" r=".32" fill="#f0f"/>
<circle cx="248.6" cy="54.6" r=".32" fill="none" stroke="#f0f" stroke-width=".17"/>
<circle cx="235" cy="63.1" r=".32" fill="#f0f"/>
<circle cx="235" cy="63.1" r=".32" fill="none" stroke="#f0f" stroke-width=".17"/>
<circle cx="235" cy="54.6" r=".32" fill="#f0f"/>
<circle cx="235" cy="54.6" r=".32" fill="none" stroke="#f0f" stroke-width=".17"/>
<text font-size="3.2" fill="#00f" x="13.8" y="14.8">MAIN RESET</text>
<g font-size="1.5">
<text x="22.6" y="19.9">VCC3P3</text>
<text x="31.2" y="19.9">VCC3P3</text>
<text x="56.7" y="19.9">VCC3P3</text>
<text x="39" y="35.9">3</text>
<text x="54.1" y="35.9">2</text>
<text x="39" y="41">4</text>
<text x="54.1" y="41">1</text>
<text x="197.9" y="43.8">VCC12P0</text>
<text x="193.7" y="49.5">1</text>
<text x="193.7" y="51.2">2</text>
<text x="193.7" y="52.9">3</text>
<text x="218.4" y="48.9">VCC5P0</text>
<text x="193.7" y="54.6">4</text>
<text x="57.4" y="61.1">PGND</text>
<text x="198.6" y="67.9">PGND</text>
<text x="197.9" y="79.5">VCC5P0</text>
<text x="229.6" y="83.5">3</text>
<text x="244.7" y="83.5">2</text>
<text x="249" y="79.5">VCC3P3</text>
<text x="229.6" y="86.9">1</text>
<text x="244.7" y="86.9">4</text>
<text x="198.6" y="98.6">PGND</text>
<text x="212.2" y="98.6">PGND</text>
<text x="220.7" y="98.6">PGND</text>
<text x="249.7" y="98.6">PGND</text>
<text x="259.9" y="98.6">PGND</text>
<text x="197.9" y="106.8">VCC3P3</text>
<text x="249" y="106.8">VCC2P5</text>
<text x="229.6" y="110.7">3</text>
<text x="244.7" y="110.7">2</text>
<text x="229.6" y="114.2">1</text>
<text x="244.7" y="114.2">4</text>
<text x="198.6" y="125.8">PGND</text>
<text x="212.2" y="125.8">PGND</text>
<text x="220.7" y="125.8">PGND</text>
<text x="249.7" y="125.8">PGND</text>
<text x="259.9" y="125.8">PGND</text>
<text x="197.9" y="132.3">VCC3P3</text>
<text x="229.6" y="136.3">3</text>
<text x="244.7" y="136.3">2</text>
<text x="249" y="132.3">VCC1P8</text>
<text x="229.6" y="139.7">1</text>
<text x="244.7" y="139.7">4</text>
<text x="198.6" y="151.3">PGND</text>
<text x="212.2" y="151.3">PGND</text>
<text x="220.7" y="151.3">PGND</text>
<text x="249.7" y="151.3">PGND</text>
<text x="259.9" y="151.3">PGND</text>
<text x="197.9" y="159.5">VCC3P3</text>
<text x="249" y="159.5">VCC1P2</text>
<text x="229.6" y="166.9">1</text>
<text x="229.6" y="163.5">3</text>
<text x="244.7" y="163.5">2</text>
<text x="244.7" y="166.9">4</text>
<text x="198.6" y="178.6">PGND</text>
<text x="212.2" y="178.6">PGND</text>
<text x="220.7" y="178.6">PGND</text>
<text x="249.7" y="178.6">PGND</text>
<text x="259.9" y="178.6">PGND</text>
<text x="223.6" y="197.1">Size</text>
<text x="223.6" y="192">&lt;OrgName&gt;</text>
<text x="230.4" y="197.1">Document Number</text>
<text x="279.8" y="197.1">Rev</text>
<text x="223.6" y="202.2">Date:</text>
<text x="225.3" y="198.8">A3</text>
<text x="230.3" y="202.2">Friday, April 20, 2007</text>
<text x="230.4" y="198.8">&lt;Doc&gt;</text>
<text x="257.6" y="202.2">Sheet</text>
<text x="266.2" y="202.2">7</text>
<text x="271.3" y="202.2">of</text>
<text x="276.4" y="202.2">9</text>
<text x="279.8" y="198.8">&lt;RevCode&gt;</text>
</g>
<g font-size="1.5" fill="#000080">
<text x="27.4" y="27.1">R95</text>
<text x="27.4" y="28.8">4.7K</text>
<text x="35.9" y="27.1">R96</text>
<text x="35.9" y="28.8">100</text>
<text x="61.4" y="27.1">R97</text>
<text x="61.4" y="28.8">10K</text>
<text x="41" y="30.5">U4</text>
<text x="41" y="32.2">MIC811RU</text>
<text x="63.2" y="32.2">FB1</text>
<text x="63.2" y="33.9">(1608)BEAD_30ohm</text>
<text x="15.5" y="39">SW1</text>
<text x="15.5" y="40.7">IT-1101LH</text>
<text x="61.3" y="39">C119</text>
<text x="61.3" y="40.6">0.1uF</text>
<text x="187.4" y="44.1">CON9</text>
<text x="18.9" y="49.2">R98</text>
<text x="18.9" y="50.9">100K</text>
<text x="27.2" y="50.9">C120</text>
<text x="27.2" y="52.5">0.1uF</text>
<text x="35.7" y="50.9">C121</text>
<text x="35.7" y="52.5">1uF/1608</text>
<text x="206.1" y="50.9">SW2</text>
<text x="185.7" y="59.4">ATX_POWER</text>
<text x="206.1" y="57.7">SW PUSHBUTTON</text>
<text x="224.7" y="59.3">47uF/10V/B</text>
<text x="224.8" y="57.7">C122</text>
<text x="238.3" y="59.3">47uF/10V/B</text>
<text x="238.4" y="57.7">C123</text>
<text x="250.2" y="59.4">C124</text>
<text x="263.8" y="59.4">C125</text>
<text x="250.2" y="61">0.1uF</text>
<text x="263.8" y="61">0.01uF</text>
<text x="231.6" y="81.6">U5</text>
<text x="204.2" y="89.9">47uF/10V/B</text>
<text x="204.4" y="88.4">C126</text>
<text x="216.2" y="90.1">C127</text>
<text x="216.2" y="91.6">0.1uF</text>
<text x="231.6" y="90.1">LM1117-3.3V</text>
<text x="253.6" y="91.8">C129</text>
<text x="253.6" y="93.3">0.1uF</text>
<text x="265.5" y="91.6">10uF/16V/A</text>
<text x="265.6" y="90.1">C128</text>
<text x="231.6" y="108.8">U6</text>
<text x="204.2" y="117.1">47uF/10V/B</text>
<text x="204.4" y="115.6">C130</text>
<text x="216.2" y="117.3">C131</text>
<text x="216.2" y="118.8">0.1uF</text>
<text x="231.6" y="117.3">LM1117-3.3V</text>
<text x="253.6" y="119">C133</text>
<text x="265.5" y="118.8">10uF/16V/A</text>
<text x="265.6" y="117.3">C132</text>
<text x="253.6" y="120.5">0.1uF</text>
<text x="231.6" y="134.3">U7</text>
<text x="204.2" y="142.7">47uF/10V/B</text>
<text x="204.4" y="141.1">C134</text>
<text x="216.2" y="142.8">C135</text>
<text x="231.6" y="142.8">LM1117-3.3V</text>
<text x="265.6" y="142.8">C136</text>
<text x="216.2" y="144.4">0.1uF</text>
<text x="253.6" y="144.5">C137</text>
<text x="253.6" y="146.1">0.1uF</text>
<text x="265.5" y="144.4">10uF/16V/A</text>
<text x="231.6" y="161.5">U8</text>
<text x="204.2" y="169.9">47uF/10V/B</text>
<text x="204.4" y="168.4">C138</text>
<text x="216.2" y="170.1">C139</text>
<text x="216.2" y="171.6">0.1uF</text>
<text x="231.6" y="170.1">LM1117-3.3V</text>
<text x="253.6" y="171.7">C141</text>
<text x="253.6" y="173.3">0.1uF</text>
<text x="265.5" y="171.6">10uF/16V/A</text>
<text x="265.6" y="170.1">C140</text>
</g>
<g font-size="1.5" fill="#004080">
<text x="41.9" y="36.6">nMR</text>
<text x="41.9" y="41.7">VCC</text>
<text x="46.2" y="36.6">nRESET</text>
<text x="48.7" y="41.7">GND</text>
<text x="232.5" y="87.7">GND</text>
<text x="232.5" y="84.3">IN</text>
<text x="238.7" y="87.7">OUT2</text>
<text x="239.5" y="84.3">OUT</text>
<text x="232.5" y="111.5">IN</text>
<text x="239.5" y="111.5">OUT</text>
<text x="232.5" y="114.9">GND</text>
<text x="238.7" y="114.9">OUT2</text>
<text x="232.5" y="137">IN</text>
<text x="239.5" y="137">OUT</text>
<text x="232.5" y="140.5">GND</text>
<text x="238.7" y="140.5">OUT2</text>
<text x="232.5" y="167.7">GND</text>
<text x="232.5" y="164.3">IN</text>
<text x="238.7" y="167.7">OUT2</text>
<text x="239.5" y="164.3">OUT</text>
</g>
<text font-size="1.5" fill="#f00" x="80.5" y="36.4">MAIN_nRST</text>
<g font-size="1.5" fill="#00f">
<text x="221.9" y="57.7">+</text>
<text x="235.5" y="57.7">+</text>
<text x="201.5" y="88.4">+</text>
<text x="262.8" y="90.1">+</text>
<text x="201.5" y="115.6">+</text>
<text x="262.8" y="117.3">+</text>
<text x="201.5" y="141.1">+</text>
<text x="262.8" y="142.8">+</text>
<text x="201.5" y="168.4">+</text>
<text x="262.8" y="170.1">+</text>
</g>
<g font-size="1.2">
<text x="34.8" y="6.6">5</text>
<text x="90.3" y="6.6">4</text>
<text x="145.9" y="6.6">3</text>
<text x="201.5" y="6.6">2</text>
<text x="257.1" y="6.6">1</text>
<text x="5.7" y="32.5">D</text>
<text x="285.3" y="32.5">D</text>
<text x="5.7" y="81.4">C</text>
<text x="285.3" y="81.4">C</text>
<text x="5.7" y="130.3">B</text>
<text x="285.3" y="130.3">B</text>
<text x="5.7" y="179.2">A</text>
<text x="285.3" y="179.2">A</text>
<text x="34.8" y="203.8">5</text>
<text x="90.3" y="203.8">4</text>
<text x="145.9" y="203.8">3</text>
<text x="201.5" y="203.8">2</text>
<text x="257.1" y="203.8">1</text>
</g>
</svg>
